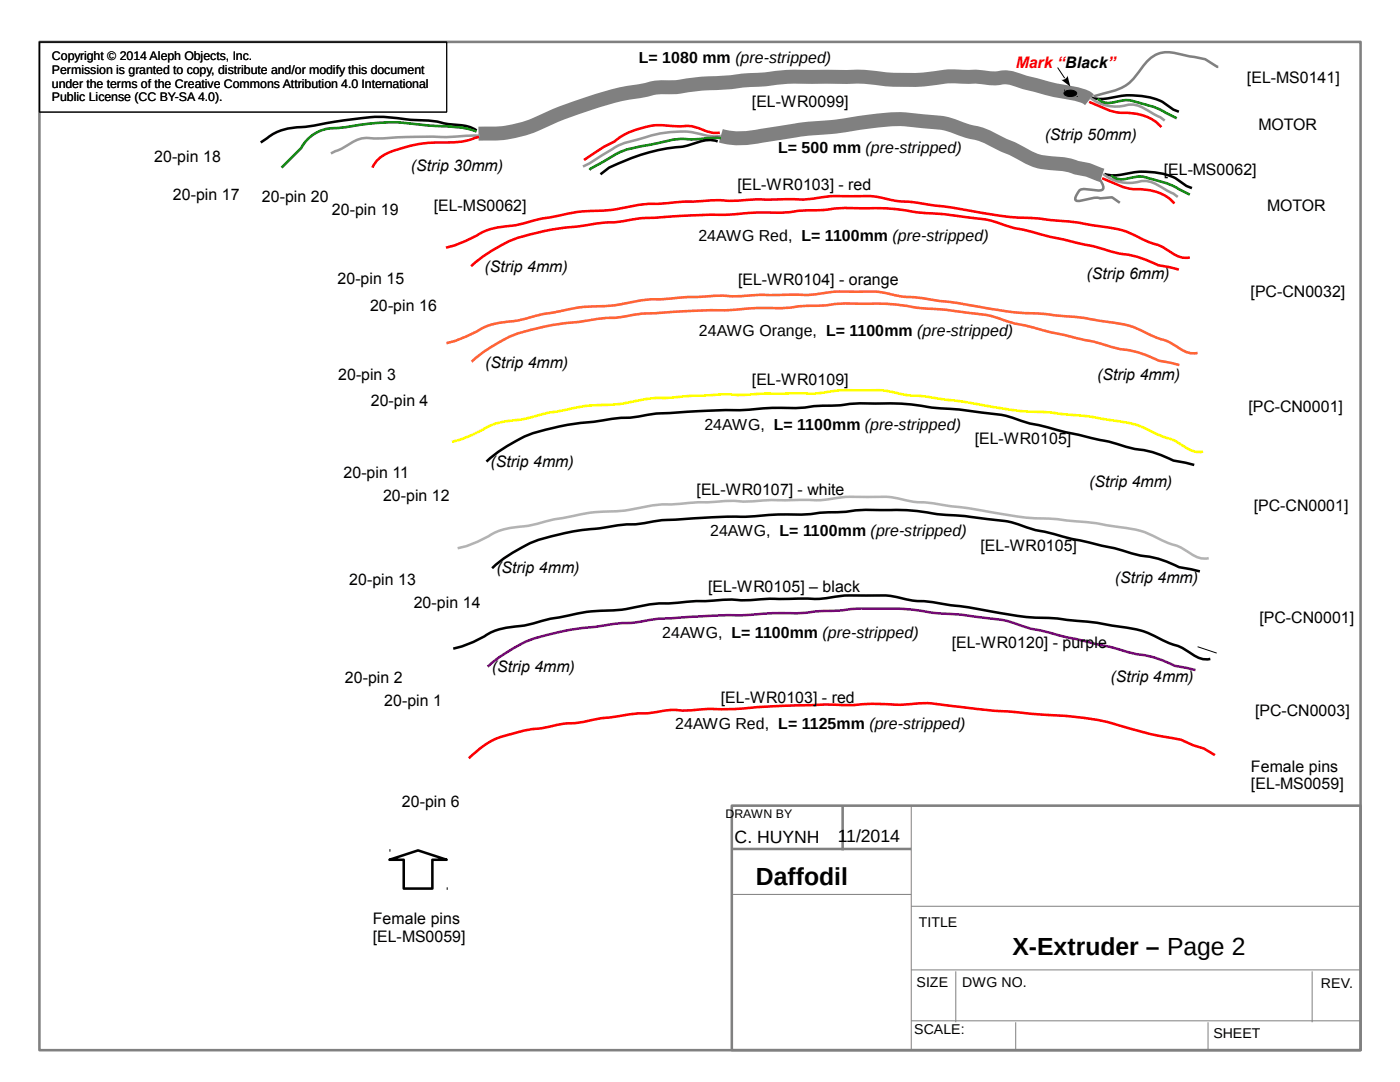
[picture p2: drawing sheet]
<svg xmlns="http://www.w3.org/2000/svg" width="279mm" height="216mm" viewBox="0 0 279 216" stroke-linecap="round" stroke-linejoin="round" font-family="sans-serif">
<path d="M7.9 8.4h263.6v201.2h-263.6zM243.1 13.3h-.2l-2.4-1.5-4.6-.9a6.4 6.4 0 0 0-6.3 .7l-1.7 1.9a9.5 9.5 0 0 1-5.8 4.7l-3.9 1M219.5 35.9l.6 .9 .1 .6-.1 .4a3.6 3.6 0 0 1-2.4 0 2.72 2.72 0 0 0-2.3 .3l-.6 .9-.2 .6 .1 .4a3.3 3.3 0 0 0 2.2-.2 4.4 4.4 0 0 1 2.6-.2l2.4-.2 1.6 1.1M146 160.8h125.5v48.8h-125.5zM146.3 169.4h35.6M168.2 160.8v8.9" fill="none" stroke="#808080" stroke-width=".51"/>
<path d="M146.3 178.5h35.6M181.9 160.8v48.8M181.9 180.8h89.6M181.9 193.5h89.6M190.7 193.8v10.2M261.9 193.8v10.2M181.9 203.7h89.6M202.7 204v5.6M241.1 204v5.6" fill="none" stroke="#808080" stroke-width=".2"/>
<path d="M7.9 8.4h81.2v14h-81.2zM211.1 13.5l1.4 2.1M212.3 18h.1M212.4 18.4a1.74 1.74 0 0 1 2.5 .2 1.59 1.59 0 0 1-2.6 0zM214.9 19.3h.1M239 129l3.8 1.3" fill="none" stroke="#000" stroke-width=".2"/>
<path d="M217.4 19.9a9.8 9.8 0 0 0-4.7-1.5l-2.9-.6-5.3-1.4a8.6 8.6 0 0 0-5.6-.8h-1.3a24.6 24.6 0 0 0-5.6-.3 22.4 22.4 0 0 0-6.8 .5 53.7 53.7 0 0 1-12.7-.5h-7.7a76.1 76.1 0 0 0-12.1 .5l-3.8 .2-3 .4a83.8 83.8 0 0 0-11.7 1 14.7 14.7 0 0 0-5.9 .7 72.7 72.7 0 0 0-16.8 4.7l-1.4 .6a26.7 26.7 0 0 1-14.6 3.3M143.9 27.1a18.3 18.3 0 0 0 8.9-.1 112.3 112.3 0 0 1 14.7-1.8 72.9 72.9 0 0 1 13.1-1.4l2.6 .3a36.5 36.5 0 0 1 6.7 .9 30.5 30.5 0 0 0 6.1 1.9l5.9 2.7a24.9 24.9 0 0 0 6.1 2.7 26.1 26.1 0 0 1 6.7 1.1l2.4 .5 2.9 1.1" fill="none" stroke="#808080" stroke-width="2.8" stroke-linecap="butt"/>
<path d="M217.8 19.5a10.6 10.6 0 0 0 5.7-.3 15.8 15.8 0 0 1 8.5 1.1l2.2 1.6 1.1 .4M95.1 26a8.4 8.4 0 0 0-4.6-1.1l-.8-.1a29.5 29.5 0 0 0-7.8-.9l-1.6-.2a29.7 29.7 0 0 0-10.8 .2l-4.3 .7a44.9 44.9 0 0 1-7.5 1l-1.5 .4a8.4 8.4 0 0 0-2.9 1.6l-1.3 .8M143.2 28.2a7.1 7.1 0 0 0-5 .5l-1.6 .5a40.8 40.8 0 0 0-15 4.2l-1.8 1.4M220.4 34.7a10.6 10.6 0 0 0 5.8-.3 15.8 15.8 0 0 1 8.4 1.2l2.2 1.5 1.1 .4M97.1 92.1a27.9 27.9 0 0 1 14.4-7l3.5-.6 4.2-.4a38.3 38.3 0 0 1 7.2-.8l.8-.1a54.6 54.6 0 0 1 9.4-1l6.7-.3 5.1-.1 6.6-.4a35.8 35.8 0 0 0 8.1-.4h.8a33.4 33.4 0 0 0 6.5-.5 74.1 74.1 0 0 1 15.4 .8l5.8 .4 4.3 .6a25.1 25.1 0 0 1 8.9 2l13.9 3.3a43.9 43.9 0 0 1 7.1 1.8 22.3 22.3 0 0 1 8.4 2.5l4.1 .9M98.2 113.4a27.8 27.8 0 0 1 14.3-7l3.2-.6 4.7-.5a35 35 0 0 1 7.2-.8l.7-.1a54.9 54.9 0 0 1 9.5-.9l6.7-.4h5l5-.4h2.4a35.7 35.7 0 0 0 7.6-.4 39.6 39.6 0 0 0 7-.5 74.5 74.5 0 0 1 15.4 .8l5 .3 4.3 .6a26.7 26.7 0 0 1 9 1.8l8.8 2.2 9.1 2.1a31.1 31.1 0 0 0 7 1.6l3 1a13.9 13.9 0 0 0 4.6 1.4l1.8 .4M90.5 129.4a24.3 24.3 0 0 0 7.7-3.3 21.5 21.5 0 0 1 6.4-1.3 119 119 0 0 1 13.4-2.8l1.8-.1a34.6 34.6 0 0 0 9.3-1.2l9.1-.7 3.2-.1a33.6 33.6 0 0 1 7.3-.1l5-.3 5.9-.1a27.4 27.4 0 0 0 8.2-.5l5.1-.1a23.4 23.4 0 0 1 9 1l.8 .1a36.5 36.5 0 0 1 7.1 .9l4 .5a86.6 86.6 0 0 0 17.4 2.1l1.6 .3a115.8 115.8 0 0 1 15 2.1l1.5 .6a31.9 31.9 0 0 0 6.1 2.6l2.2 1.4a5.1 5.1 0 0 0 3.9 1.1M77.7 171.6l5.7-1.9 5.7 1.9h-2.8v5.7h-5.7v-5.7z" fill="none" stroke="#000" stroke-width=".51"/>
<path d="M219.1 19.7a3.3 3.3 0 0 0 3.7 .6 6.2 6.2 0 0 1 4.6 .2l3.8 1.2 3.6 1.9M95.1 26.2a27 27 0 0 0-8.7-1.1l-1.8-.1a42.5 42.5 0 0 0-15.8 .4l-1.6 .2a7.5 7.5 0 0 0-7.1 3.9l-3.9 3.9M143.9 27.6l-1.7-.1a32.9 32.9 0 0 1-6.7 .2l-4.8 1a30.8 30.8 0 0 0-7.5 1.9l-5.3 3.1-.2 .2M221.7 34.9a3.4 3.4 0 0 0 3.7 .7 6.2 6.2 0 0 1 4.6 .2l3.9 1.2 3.6 1.8" fill="none" stroke="#008000" stroke-width=".51"/>
<path d="M217.6 19.5a8.8 8.8 0 0 0 8 1.4 8.6 8.6 0 0 1 4.5 1.8l1.5 .7 .8 .7M95.8 27.1h-1.7l-4.3 .2a191.9 191.9 0 0 0-15.3 .3 6.5 6.5 0 0 0-5.4 1.5l-3.1 1.5M143.9 27.1a12.1 12.1 0 0 1-5.6-.7 23.7 23.7 0 0 0-10.8 1.4l-3.1 .8a20.3 20.3 0 0 0-4.3 2.4l-2.4 1.6-1.4 .6M220.2 34.7a8.8 8.8 0 0 0 8.1 1.4 8.6 8.6 0 0 1 4.4 1.8l1.5 .7 .9 .7" fill="none" stroke="#999" stroke-width=".51"/>
<path d="M95.6 27.3a20.1 20.1 0 0 1-8.5 1.1 24.4 24.4 0 0 0-11.1 2.9l-1.2 1.3-.5 .8M143.7 26.5a8.3 8.3 0 0 1-4.6-1 18.3 18.3 0 0 0-4.8-.3 15.4 15.4 0 0 0-11.6 3l-2.2 1.1-3.9 2.6M217.3 20.3a24.6 24.6 0 0 0 6 2.2 11.3 11.3 0 0 1 7.6 2l.9 .9M220 35.6a24.6 24.6 0 0 0 5.9 2.1 11.3 11.3 0 0 1 7.6 2l.9 .9M89 49.4a27.8 27.8 0 0 0 7.6-3.2 21.7 21.7 0 0 1 6.4-1.3l.8-.2a52.8 52.8 0 0 1 8.3-1.8 34.3 34.3 0 0 1 9.1-.9l2.5-.4a33.5 33.5 0 0 1 9-1l3.2-.3 2.5-.1a42.9 42.9 0 0 1 7.8-.1l4.9-.3 5.8-.1a28 28 0 0 0 8.1-.5l4.2-.1a31.4 31.4 0 0 1 7.3 .5l2.3 .5a45.1 45.1 0 0 1 7.7 .9l2.6 .3a162.6 162.6 0 0 0 14 2.1l1.8 .1a142.2 142.2 0 0 1 16.5 1.9 17.7 17.7 0 0 1 7 2.5l1.5 .6a12 12 0 0 1 4.4 2.2 4.1 4.1 0 0 0 3.2 .7M94 53.1a27.8 27.8 0 0 1 14.5-7l3.4-.6 4.3-.4a37.7 37.7 0 0 1 7.2-.8l.7-.1a33.8 33.8 0 0 1 7.9-.8l7.4-.5 5.9-.1 6.6-.4a37.3 37.3 0 0 0 8.4-.4 50.7 50.7 0 0 0 7.9-.5l4.5 .1a44.6 44.6 0 0 1 10.9 .8 129.5 129.5 0 0 1 14.3 1.7 39.6 39.6 0 0 0 7.9 2.1l3.2 .9 9.9 2.2a31.6 31.6 0 0 0 7 1.7l3 .9a14.4 14.4 0 0 0 4.6 1.4l1.8 .5M242.5 150.7l-2.2-1.3-2.2-.7a15.2 15.2 0 0 0-5.8-1.7l-5.7-1.3a60.6 60.6 0 0 0-19.1-3.1l-9.9-.8-8.4-1a25.2 25.2 0 0 0-8.8-.2h-2.4a45.9 45.9 0 0 0-8.5 .1l-4.9-.1-10.7 .3a101.9 101.9 0 0 1-13.5 .6 29.4 29.4 0 0 1-6.7 .2l-.7 .1a27.8 27.8 0 0 1-6.4 .6l-7.3 1a31 31 0 0 1-7.1 1.1l-3.4 .7a34.1 34.1 0 0 0-11 2.8l-2.2 1.5-2 1.8" fill="none" stroke="#f00" stroke-width=".51"/>
<path d="M89.1 68.5a28.4 28.4 0 0 0 7.6-3.2 22.1 22.1 0 0 1 6.5-1.3l.9-.2a52.9 52.9 0 0 1 8.3-1.8 35.2 35.2 0 0 1 9.2-1l2.6-.3a33.8 33.8 0 0 1 9.1-1.1l1.6-.1a129.2 129.2 0 0 1 12.8-.4l4.1-.3h5.9a28.3 28.3 0 0 0 8.1-.5l4.2-.1a31.9 31.9 0 0 1 7.5 .4l2.3 .5 3.2 .3 8.6 1.1a94 94 0 0 0 17.3 2.2l1.6 .2a123.9 123.9 0 0 1 14.8 2.1l1.6 .5a31.7 31.7 0 0 0 6.1 2.6l2.1 1.2a5.1 5.1 0 0 0 3.9 1.1M94.1 72.2a27.8 27.8 0 0 1 14.5-7l3.5-.6 4.2-.5a37.7 37.7 0 0 1 7.2-.8l.7-.1a33.9 33.9 0 0 1 7.9-.8l7.4-.4 5.9-.1 6.6-.5a37.3 37.3 0 0 0 8.4-.3 50.7 50.7 0 0 0 7.9-.5h4.5a44.7 44.7 0 0 1 10.9 .9 129.6 129.6 0 0 1 14.3 1.6 39.5 39.5 0 0 0 7.9 2.2l4 1 9.1 2.1a31.6 31.6 0 0 0 7 1.6l3.1 1a14.3 14.3 0 0 0 4.5 1.4l1.8 .4" fill="none" stroke="#f63" stroke-width=".51"/>
<path d="M90.2 88.2a27.7 27.7 0 0 0 7.6-3.3 22.7 22.7 0 0 1 6.5-1.2l.9-.2a52.9 52.9 0 0 1 8.3-1.9 35.2 35.2 0 0 1 9.2-.9l2.5-.4a33.4 33.4 0 0 1 9.1-1l1.7-.1a129.2 129.2 0 0 1 12.8-.4l4.1-.3h5.9a27.7 27.7 0 0 0 8.1-.6h4.2a31.9 31.9 0 0 1 7.5 .4l2.3 .5 3.2 .2 8.6 1.2a92.2 92.2 0 0 0 17.1 2.1l1.8 .3a119.8 119.8 0 0 1 15.6 2.3l.7 .3a30.9 30.9 0 0 0 6.2 2.6l2.1 1.2a5.1 5.1 0 0 0 3.9 1.1" fill="none" stroke="#ff0" stroke-width=".51"/>
<path d="M91.3 109.4a24.7 24.7 0 0 0 7.7-3.2 21.8 21.8 0 0 1 6.5-1.3l5.1-1.3 3.2-.5a38.5 38.5 0 0 1 10-1.1l2.6-.4a33.8 33.8 0 0 1 9.1-1l1.6-.2a135.1 135.1 0 0 1 12.8-.3l3.3-.3 6.7-.1a27.8 27.8 0 0 0 8.2-.5h5a23.3 23.3 0 0 1 9 .9l.7 .1a37.8 37.8 0 0 1 7.1 .8l3.9 .5a95 95 0 0 0 17.2 2.1l1.8 .2a124 124 0 0 1 14.7 2.1l1.6 .6a32.2 32.2 0 0 0 6.1 2.5l2.1 1.3a5.1 5.1 0 0 0 3.9 1.1" fill="none" stroke="#b3b3b3" stroke-width=".51"/>
<path d="M97.3 133a27.4 27.4 0 0 1 14.4-6.9l3.1-.6 4.7-.5a36.5 36.5 0 0 1 7.2-.8l.7-.1a62.8 62.8 0 0 1 10.3-1l4.2-.2a148 148 0 0 0 13.3-.6h.9a35.7 35.7 0 0 0 7.5-.4 39.6 39.6 0 0 0 7-.4 74.5 74.5 0 0 1 15.5 .8 145.9 145.9 0 0 1 15.1 1.7 37.5 37.5 0 0 0 7.9 2.1l3.2 .9 9.9 2.3a33.6 33.6 0 0 0 7 1.6l3 1a14.3 14.3 0 0 0 4.7 1.4l1.7 .4" fill="none" stroke="#800080" stroke-width=".51"/>
<g fill="#000">
<path d="M211.8 15.9a1.1 1.1 0 0 0 1.2-.8l.6 2.2z" fill-rule="evenodd"/>
<path d="M212.4 18.4a1.74 1.74 0 0 1 2.5 .2 1.59 1.59 0 0 1-2.6 0z" fill-rule="evenodd"/>
</g>
<g font-size="4.9">
<text x="150.8" y="176.7">Daffodil</text>
<text x="202" y="190.6">X-Extruder – Page 2</text>
</g>
<g font-size="3.5">
<text x="146.6" y="168.3">C. HUYNH</text>
<text x="167.2" y="168">11/2014</text>
</g>
<g font-size="3.2">
<text x="127.5" y="12.5">L= 1080 mm (pre-stripped)</text>
<text x="248.8" y="16.5">[EL-MS0141]</text>
<text x="150.1" y="21.3">[EL-WR0099]</text>
<text x="208.5" y="28">(Strip 50mm)</text>
<text x="251.1" y="26">MOTOR</text>
<text x="30.8" y="32.3">20-pin 18</text>
<text x="82" y="34">(Strip 30mm)</text>
<text x="155.3" y="30.6">L= 500 mm (pre-stripped)</text>
<text x="232.3" y="34.9">[EL-MS0062]]</text>
<text x="34.5" y="39.9">20-pin 17</text>
<text x="52.3" y="40.4">20-pin 20</text>
<text x="147.2" y="37.9">[EL-WR0103] - red</text>
<text x="66.3" y="42.9">20-pin 19</text>
<text x="86.6" y="42.1">[EL-MS0062]]</text>
<text x="252.9" y="42.1">MOTOR</text>
<text x="139.4" y="48">24AWG Red, L= 1100mm (pre-stripped)</text>
<text x="67.4" y="56.7">20-pin 15</text>
<text x="96.7" y="54.4">(Strip 4mm)</text>
<text x="147.3" y="56.9">[EL-WR0104] - orange</text>
<text x="216.9" y="55.7">(Strip 6mm)</text>
<text x="249.6" y="59.3">[PC-CN0032]</text>
<text x="73.9" y="62">20-pin 16</text>
<text x="139.5" y="67.1">24AWG Orange, L= 1100mm (pre-stripped)</text>
<text x="67.5" y="75.7">20-pin 3</text>
<text x="96.8" y="73.4">(Strip 4mm)</text>
<text x="150.1" y="76.8">[EL-WR0109]</text>
<text x="218.9" y="75.8">(Strip 4mm)</text>
<text x="74" y="81">20-pin 4</text>
<text x="249.1" y="82.3">[PC-CN0001]</text>
<text x="140.6" y="85.7">24AWG, L= 1100mm (pre-stripped)</text>
<text x="194.5" y="88.7">[EL-WR0105]</text>
<text x="68.6" y="95.4">20-pin 11</text>
<text x="97.9" y="93.1">(Strip 4mm)</text>
<text x="76.4" y="100">20-pin 12</text>
<text x="139" y="98.7">[EL-WR0107] - white</text>
<text x="217.3" y="97.1">(Strip 4mm)</text>
<text x="250.2" y="102">[PC-CN0001]</text>
<text x="141.7" y="107">24AWG, L= 1100mm (pre-stripped)</text>
<text x="195.7" y="109.9">[EL-WR0105]</text>
<text x="69.7" y="116.7">20-pin 13</text>
<text x="99.1" y="114.4">(Strip 4mm)</text>
<text x="141.3" y="118.1">[EL-WR0105] – black</text>
<text x="222.5" y="116.3">(Strip 4mm)</text>
<text x="82.6" y="121.2">20-pin 14</text>
<text x="251.4" y="124.2">[PC-CN0001]</text>
<text x="132.2" y="127.2">24AWG, L= 1100mm (pre-stripped)</text>
<text x="189.9" y="129.4">[EL-WR0120] - purple</text>
<text x="68.8" y="136.3">20-pin 2</text>
<text x="98.2" y="134.1">(Strip 4mm)</text>
<text x="221.6" y="136">(Strip 4mm)</text>
<text x="76.7" y="140.9">20-pin 1</text>
<text x="143.9" y="140.3">[EL-WR0103] - red</text>
<text x="250.5" y="142.9">[PC-CN0003]</text>
<text x="134.8" y="145.4">24AWG Red, L= 1125mm (pre-stripped)</text>
<text x="249.7" y="154">Female pins</text>
<text x="80.2" y="161">20-pin 6</text>
<text x="249.7" y="157.5">[EL-MS0059]</text>
<text x="74.4" y="184.5">Female pins</text>
<text x="74.4" y="188">[EL-MS0059]</text>
</g>
<text font-size="3.2" fill="#f00" x="202.7" y="13.5">Mark “Black”</text>
<g font-size="2.8">
<text x="183.4" y="184.9">TITLE</text>
<text x="182.9" y="196.9">SIZE</text>
<text x="192.1" y="196.9">DWG NO.</text>
<text x="263.6" y="197.2">REV.</text>
<text x="182.5" y="206.3">SCALE:</text>
<text x="242.1" y="207">SHEET</text>
</g>
<g font-size="2.5">
<text x="10.4" y="12">Copyright © 2014 Aleph Objects, Inc.</text>
<text x="10.4" y="14.7">Permission is granted to copy, distribute and/or modify this document</text>
<text x="10.4" y="17.5">under the terms of the Creative Commons Attribution 4.0 International</text>
<text x="10.4" y="20.2">Public License (CC BY-SA 4.0).</text>
<text x="144.8" y="163.3">DRAWN BY</text>
</g>
</svg>
